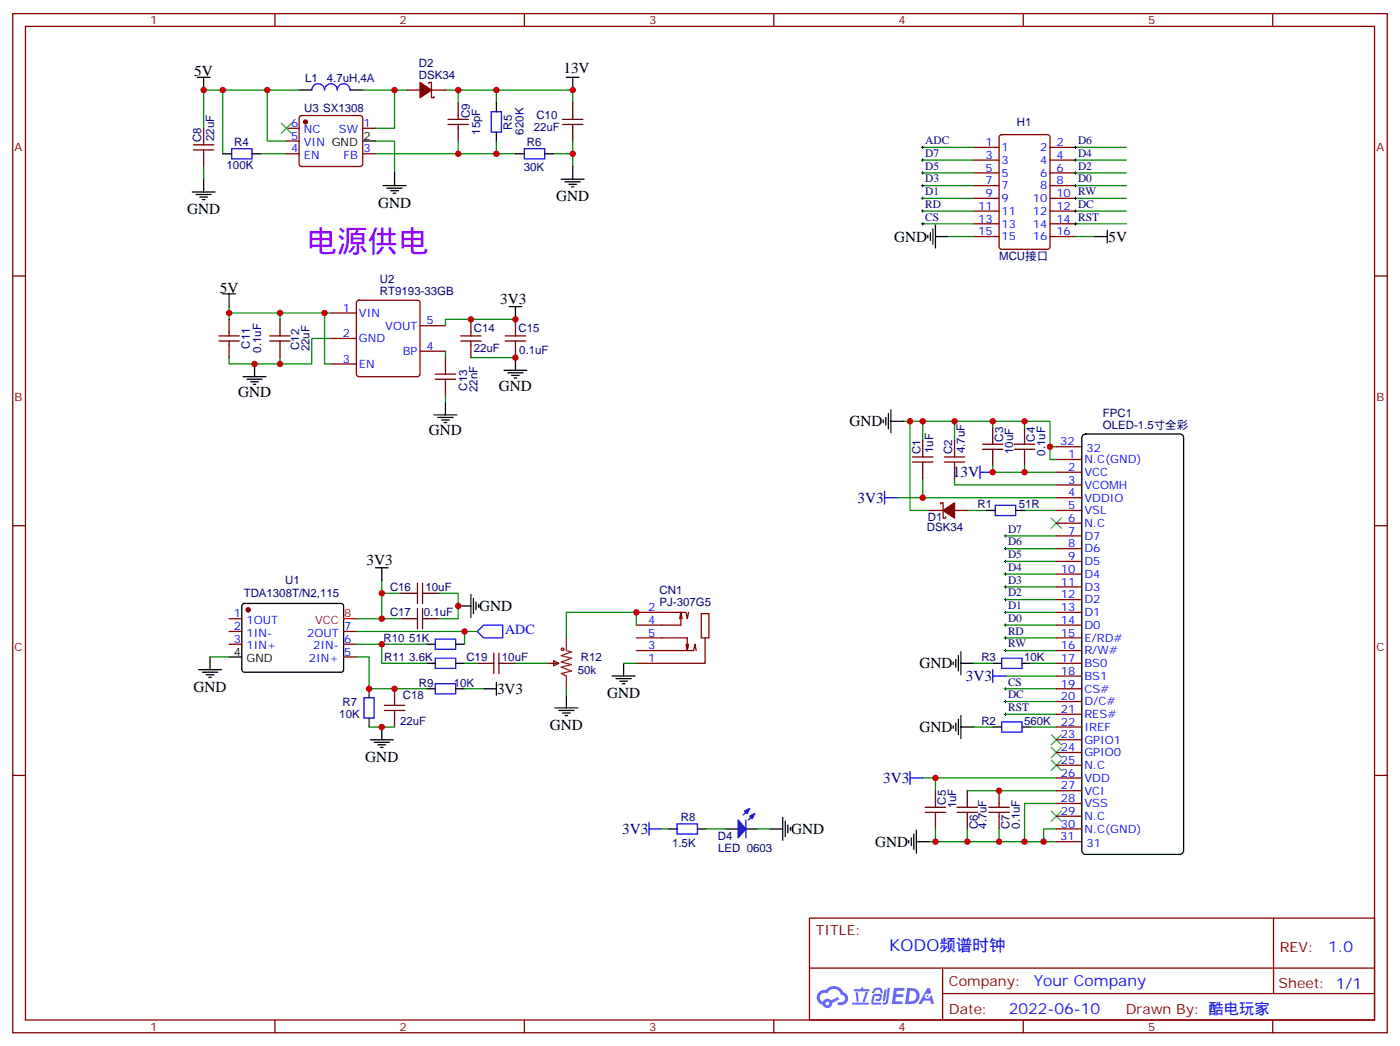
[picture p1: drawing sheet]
<svg xmlns="http://www.w3.org/2000/svg" width="388mm" height="290mm" viewBox="0 0 388 290" stroke-linecap="round" stroke-linejoin="round" font-family="sans-serif">
<g fill="none" stroke="#870000" stroke-width=".35">
<path d="M3.5 3.8h381v282.2h-381zM7.1 7.3h373.9v275.2h-373.9zM76.2 3.8v3.5M145.3 3.8v3.5M214.5 3.8v3.5M283.6 3.8v3.5M352.8 3.8v3.5M79.4 35.5h3.5M79.4 39.1h3.5M83.1 32.2l.5-.2h16.2l.5 .2 .2 .5v12.7l-.2 .5-.5 .2h-16.2l-.5-.2-.2-.5v-12.7zM100.5 35.5h3.6M112.9 24.9h10.6"/>
<path d="M118.9 23.2v-.4h.7v4.3h.7v-.4M79.4 42.6h3.5M100.5 42.6h3.6M3.5 76.4h3.6M381 76.4h3.5M91.7 86.7h7.1M91.7 93.7h7.1M99 83.4l.5-.3h16.2l.5 .3 .2 .5v19.7l-.2 .5-.5 .2h-16.2l-.5-.2-.2-.5v-19.7zM116.4 97.3h7.1M116.4 90.2h7.1M91.7 100.8h7.1M260.7 139.6v-.4h.7v4.3h.7v-.4"/>
<path d="M292.8 123.7h7.1M292.8 127.2h7.1M292.8 130.8h7.1M292.8 134.3h7.1M292.8 137.8h7.1M3.5 145.6h3.6M257.5 141.4h10.6M292.8 141.4h7.1M292.8 144.9h7.1M292.8 148.4h7.1M292.8 151.9h7.1M292.8 155.5h7.1"/>
<path d="M292.8 159h7.1M381 145.6h3.5M63.5 171.3h3.5M63.5 174.9h3.5M63.5 178.4h3.5M95.2 174.9h3.6M95.2 178.4h3.6M292.8 162.5h7.1M292.8 166.1h7.1M292.8 169.6h7.1M292.8 173.1h7.1M292.8 176.6h7.1"/>
<path d="M95.2 181.9h3.6M292.8 180.2h7.1M292.8 183.7h7.1M292.8 187.2h7.1M292.8 190.7h7.1M292.8 194.3h7.1M292.8 197.8h7.1M3.5 214.7h3.6M292.8 201.3h7.1M292.8 204.9h7.1M292.8 208.4h7.1M292.8 211.9h7.1"/>
<path d="M292.8 215.4h7.1M292.8 219h7.1M381 214.7h3.5M292.8 233.1h7.1M292.8 222.5h7.1M292.8 226h7.1M292.8 229.6h7.1M224.4 254.2h156.6v28.3h-156.6zM353 254.3v20.8M224.4 268.1h156.5M261.3 275.1h119.6M261.3 268.1v14.1"/>
<path d="M76.2 282.5v3.5M145.3 282.5v3.5M214.5 282.5v3.5M283.6 282.5v3.5M352.8 282.5v3.5"/>
</g>
<g fill="none" stroke="#008700" stroke-width=".35">
<path d="M61.7 24.9v17.7M74.1 24.9v14.2h5.3M82.9 24.9h-26.5v10.6M100.5 24.9h8.9v10.6h-5.3M104.1 39.1h5.3v8.8M109.4 24.9h3.5M123.5 24.9h35.2v3.6M127 24.9v3.6M127 39.1v3.5M137.6 24.9v3.6M137.6 39.1v3.5M158.7 39.1v7"/>
<path d="M56.4 46.1v3.5M72.3 42.6h7.1M104.1 42.6h38.8M153.5 42.6h5.2M63.5 84.9v1.8h28.2M63.5 86.7v1.7M77.6 86.7v1.7M77.6 99v1.8M90 86.7v14.1h1.7M91.7 93.7h-5.3v7.1h-22.9v-1.8M123.5 97.3v1.7M130.5 99h12.4"/>
<path d="M142.9 88.4h-19.4v1.8M123.5 109.6v1.8M250.5 116.7h40.5v10.5h1.8M252.2 116.7v24.7h5.3M255.8 116.7v5.3M264.6 116.7v5.3M275.2 116.7v1.7M284 116.7v1.7M248.7 137.8h7.1M255.8 132.5v5.3h37M264.6 132.5v1.8h28.2M275.2 129v1.8h17.6"/>
<path d="M284 129v1.8M291 123.7h1.8M268.1 141.4h5.3M278.7 159h14.1M278.7 155.5h14.1M278.7 151.9h14.1M278.7 148.4h14.1M284 141.4h8.8M278.7 176.6h14.1M278.7 173.1h14.1M278.7 169.6h14.1M278.7 166.1h14.1"/>
<path d="M278.7 162.5h14.1M269.9 183.7h5.3M278.7 197.8h14.1M278.7 194.3h14.1M278.7 190.7h14.1M278.7 180.2h14.1M278.7 187.2h14.1M285.8 183.7h7M255.8 215.4h37M259.3 215.4v3.6M268.1 219h24.7M269.9 201.3h5.3"/>
<path d="M285.8 201.3h7M183.4 229.6h1.8M195.8 229.6h5.3M209.9 229.6h3.5M259.3 229.6v3.5M268.1 229.6v3.5M276.9 229.6v3.5M289.3 233.1h3.5M292.8 229.6h-3.5v3.5h-5.3M292.8 222.5h-8.8v10.6h-26.5"/>
</g>
<g fill="#870000" stroke="#870000" stroke-width=".35">
<path d="M261.4 141.4l3.2-2.2v4.3z"/>
<path d="M116.4 22.8l3.2 2.1-3.2 2.2z"/>
<circle cx="84.7" cy="33.8" r=".53"/>
<circle cx="68.8" cy="168.9" r=".53"/>
</g>
<g fill="none" stroke="#000" stroke-width=".35">
<path d="M54.7 21.4h3.5M56.4 21.4v3.5M82.9 24.9h3.5M97 24.9h3.5M100.5 39.1h3.6M137.6 28.5v2.4M137.6 36.6v2.5M157 21.4h3.5M158.7 21.4v3.5M53.3 53.2h6.3M54.3 53.9h4.3M55.4 54.6h2.1"/>
<path d="M56.1 55.3h.7M56.4 49.6v3.6M61.7 42.6h2.5M69.8 42.6h2.5M106.2 51.4h6.3M107.2 52.1h4.3M108.3 52.8h2.1M109 53.5h.7M109.4 47.9v3.5M142.9 42.6h2.4M151 42.6h2.5M155.6 49.6h6.3"/>
<path d="M156.6 50.3h4.3M157.7 51h2.1M158.4 51.8h.7M158.7 46.1v3.5M61.7 81.4h3.6M63.5 81.4v3.5M141.1 84.9h3.5M142.9 84.9v3.5M142.9 99v3.6M67.4 104.3h6.3M68.4 105h4.3M69.5 105.7h2.1"/>
<path d="M70.2 106.4h.7M70.6 100.8v3.5M120.3 114.9h6.3M121.4 115.6h4.2M122.4 116.3h2.1M123.1 117h.7M123.5 111.4v3.5M139.7 102.6h6.3M140.8 103.3h4.2M141.8 104h2.1M142.5 104.7h.7M244.8 116.3v.7"/>
<path d="M245.5 115.6v2.1M246.2 114.5v4.3M246.9 116.7h3.6M246.9 113.5v6.3M300.1 120.6l.8-.4h26.1l.7 .2 .3 .5 .1 114.6-.3 .7-.5 .4h-26.4l-.6-.2-.4-.6v-114.6zM273.4 141.4h2.5M281.5 141.4h2.5M67.3 167.3l.4-.2 27.1 .1 .4 .6v17.9l-.7 .5-27-.1-.5-.6v-17.7zM63.5 181.9h3.5M264.2 183.3v.7M264.9 182.6v2.1M265.6 181.6v4.2"/>
<path d="M265.6 199.2v4.2M266.3 183.7h3.6M266.3 180.5v6.4M266.3 198.2v6.3M275.2 183.7h2.4M283.3 183.7h2.5M264.2 201v.7M264.9 200.3v2.1M266.3 201.3h3.6M275.2 201.3h2.4M283.3 201.3h2.5M185.2 229.6h2.5"/>
<path d="M193.3 229.6h2.5M201.1 229.6h3.5M206.4 229.6h3.5M213.4 229.6h3.6M217 226.4v6.3M217.7 227.4v4.3M218.4 228.5v2.1M219.1 229.2v.7M251.9 232.7v.7M252.6 232v2.1M253.3 231v4.2M254 233.1h3.5"/>
<path d="M254 229.9v6.4"/>
</g>
<g fill="none" stroke="#00f" stroke-width=".35">
<path d="M86.4 24.9a1.76 1.76 0 0 1 1.8-1.7 1.76 1.76 0 0 1 1.8 1.7 1.76 1.76 0 0 1 1.7-1.7 1.76 1.76 0 0 1 1.8 1.7 1.76 1.76 0 0 1 1.7-1.7 1.76 1.76 0 0 1 1.8 1.7M136.2 30.9h2.8v5.7h-2.8zM64.2 41.2h5.6v2.8h-5.6zM145.3 41.2h5.7v2.8h-5.7zM245.2 137.8h3.5M245.2 136.1v3.5M271.6 130.8h3.6M271.6 129v3.5M275.9 139.9h5.6v2.9h-5.6zM275.2 187.2h3.5M275.2 185.5v3.5M277.6 182.3h5.7v2.8h-5.7z"/>
<path d="M277.6 199.9h5.7v2.8h-5.7zM252.2 215.4h3.6M252.2 213.7v3.5M179.9 229.6h3.5M179.9 227.8v3.5M187.7 228.1h5.6v2.9h-5.6zM206.7 227.1v4.9M207.8 223.9l-1.8 1.8M209.2 225.3l-1.8 1.8"/>
</g>
<path d="M78 34.1l2.8 2.8M80.8 34.1l-2.8 2.8M291.4 143.5l2.8 2.8M294.2 143.5l-2.8 2.8M291.4 203.4l2.8 2.9M291.4 207l2.8 2.8M291.4 210.5l2.8 2.8M294.2 203.4l-2.8 2.9M294.2 207l-2.8 2.8M294.2 210.5l-2.8 2.8M291.4 224.6l2.8 2.8M294.2 224.6l-2.8 2.8" fill="none" stroke="#3c3" stroke-width=".35"/>
<g fill="none" stroke="#000" stroke-width=".28">
<path d="M278.3 148.4h.7M278.3 151.9h.7M278.3 155.5h.7M278.3 159h.7M278.7 148.1v.7M278.7 151.6v.7M278.7 155.1v.7M278.7 158.6v.7M278.3 176.6h.7M278.3 162.5h.7M278.3 166.1h.7M278.3 169.6h.7"/>
<path d="M278.3 173.1h.7M278.7 162.2v.7M278.7 165.7v.7M278.7 169.2v.7M278.7 172.8v.7M278.7 176.3v.7M278.7 179.8v.7M278.3 197.8h.7M278.3 194.3h.7M278.3 190.7h.7M278.3 180.2h.7M278.7 190.4v.7"/>
<path d="M278.7 193.9v.7M278.7 197.4v.8"/>
</g>
<g fill="none" stroke="#600" stroke-width=".35">
<path d="M56.4 35.5v4.6M124.2 33.1h5.6M124.2 34.5h5.6M127 28.5v4.6M127 34.5v4.6M155.9 33.1h5.7M155.9 34.5h5.7M158.7 28.5v4.6M158.7 34.5v4.6M53.6 40.1h5.7M53.6 41.5h5.7M56.4 41.5v4.6"/>
<path d="M60.7 93h5.6M60.7 94.4h5.6M63.5 88.4v4.6M63.5 94.4v4.6M74.8 93h5.6M74.8 94.4h5.6M77.6 88.4v4.6M77.6 94.4v4.6M123.5 99v4.6M127.7 93h5.6M127.7 94.4h5.6M130.5 88.4v4.6"/>
<path d="M130.5 94.4v4.6M140.1 93h5.6M140.1 94.4h5.6M142.9 88.4v4.6M142.9 94.4v4.6M120.6 103.6h5.7M120.6 105h5.7M123.5 105v4.6M275.2 118.4v4.6M284 118.4v4.6M252.9 126.5h5.7M252.9 128h5.7"/>
<path d="M255.8 122v4.5M255.8 128v4.5M261.8 126.5h5.6M261.8 128h5.6M264.6 122v4.5M264.6 128v4.5M272.3 123h5.7M272.3 124.4h5.7M275.2 124.4v4.6M281.2 123h5.6M281.2 124.4h5.6M284 124.4v4.6"/>
<path d="M259.3 219v4.6M268.1 219v4.6M276.9 219v4.6M256.5 223.6h5.6M256.5 225h5.6M259.3 225v4.6M265.3 223.6h5.6M265.3 225h5.6M268.1 225v4.6M274.1 223.6h5.7M274.1 225h5.7M276.9 225v4.6"/>
</g>
<g fill="#00f" stroke="#00f" stroke-width=".35">
<path d="M204.6 227.1l2.1 2.5-2.1 2.4z"/>
<path d="M207.8 226l1.4-.7-.7 1.4z"/>
<path d="M206.4 224.6l1.4-.7-.7 1.4z"/>
</g>
<path d="M95.2 171.3h3.6" fill="none" stroke="#f00" stroke-width=".35"/>
<g fill="#5487ff">
<path d="M247.8 273.6h2.7a.39 .39 0 0 1 .2 .5 .39 .39 0 0 1-.4 .3h-1.7l-.2 .9h1.7l.3 .4-.4 .4h-1.7l-.1 1.2h1.8l.2 .6-.4 .2h-2.6z"/>
<path d="M257 273.6h.8l.3 1.4-.6 .3a.74 .74 0 0 0-1.1 .3 .74 .74 0 0 0 .5 1 .74 .74 0 0 0 .9-.6l.5-.3 .6 2.3h-.8l-.3-.9h-1.8l-.5 .9h-.9z"/>
<path d="M245.2 274h.6l-.5 3a.31 .31 0 0 1-.3 .2 .31 .31 0 0 1-.3-.3z"/>
<path d="M246.1 273.6h.6l-.6 3.9a.89 .89 0 0 1-.6 .7 .89 .89 0 0 1-.9-.3l.9-.4z"/>
<path d="M242.4 273.7l.6-.2 1.2 .1 .5 1.3-.6 .1-.3-.9-1.1 .2a.95 .95 0 0 1-.9 .7l-.1-.2z"/>
<path d="M242.1 275.4l1.8-.2a.89 .89 0 0 1 .4 1.5l-.4 .4-1 .1a.29 .29 0 0 1-.2-.3 .29 .29 0 0 1 .3-.3h.7l.1-.8-1.4 .1-.3 1.7h1.9a.29 .29 0 0 1 .3 .4 .29 .29 0 0 1-.4 .2h-1.9l-.4-.3 .2-2z"/>
<path d="M236.2 277.6h4.4a.3 .3 0 0 1 .3 .4 .3 .3 0 0 1-.3 .2h-4.3z"/>
<path d="M239.9 274.7h.7l-.5 1.7a1.02 1.02 0 0 1-.7 1.1l-.3-.2z"/>
<path d="M237.2 274.8h.6l.2 2.3-.2 .4-.4-.3z"/>
<path d="M236.7 273.9h1.9l.2-.5h.5l-.1 .5h1.6a.29 .29 0 0 1 .3 .3 .29 .29 0 0 1-.3 .3h-4z"/>
<path d="M251.5 273.6l-.7 4.5h1.5a2.27 2.27 0 0 0 2.6-2.3 2.27 2.27 0 0 0-2.7-2.2zM252.2 274.4a1.5 1.5 0 0 1 1.8 1.5 1.5 1.5 0 0 1-1.9 1.4h-.3z"/>
<path d="M227 274.7a2.09 2.09 0 0 0 1 3.6 1.37 1.37 0 0 0 1.6 .9 1.37 1.37 0 0 0 1.1-1.5l1.9-.9-.4-.7-1.8 .9a1.4 1.4 0 0 0-2.4 .4 1.32 1.32 0 0 1-.6-1.8 1.32 1.32 0 0 1 1.9-.5 2.02 2.02 0 0 1 2.1-1.2 2.02 2.02 0 0 1 1.8 1.6 1.09 1.09 0 0 1 1 1.3 1.09 1.09 0 0 1-1.6 .7 .41 .41 0 0 0-.5 .4 .41 .41 0 0 0 .4 .4 1.89 1.89 0 0 0 2.4-1.1 1.89 1.89 0 0 0-1.1-2.4 2.98 2.98 0 0 0-5-.7l-1.1 .2zM228.8 277.9a.55 .55 0 0 1 1.1 0 .55 .55 0 0 1-1.1 0z"/>
<circle cx="257.1" cy="275.9" r=".28"/>
</g>
<g fill="none" stroke="#600" stroke-width=".35">
<path d="M111.1 164.3h4.6M111.1 171.3h4.6M115.7 161.5v5.6M115.7 168.5v5.7M117.1 161.5v5.6M117.1 168.5v5.7M117.1 164.3h4.6M117.1 171.3h4.6M106.5 196.7h5.7M106.5 195.3h5.7M109.4 190.7v4.6M109.4 196.7v4.6"/>
<path d="M132.3 183.7h4.6M136.9 180.9v5.6M138.3 180.9v5.6M138.3 183.7h4.6"/>
</g>
<g fill="none" stroke="#008700" stroke-width=".35">
<path d="M255.8 40.8h14.1M255.8 44.3h14.1M255.8 47.9h14.1M255.8 51.4h14.1M255.8 54.9h14.1M255.8 58.5h14.1M298.1 40.8h14.1M298.1 44.3h14.1M298.1 47.9h14.1M298.1 51.4h14.1M298.1 54.9h14.1M298.1 58.5h14.1"/>
<path d="M255.8 62h14.1M262.8 65.5h7.1M298.1 62h14.1M298.1 65.5h5.3M98.8 174.9h30v3.5M98.8 178.4h19.4M105.8 160.8v10.5h-7M105.8 178.4v5.3h12.4M105.8 171.3h5.3M105.8 164.3h5.3M121.7 164.3h5.3v7h-5.3M128.8 174.9h3.5"/>
<path d="M176.4 173.1v-3.5h-19.4v7M58.2 181.9h5.3M98.8 181.9h3.5v8.8h15.9M128.8 183.7h3.5M128.8 190.7h5.3M142.9 183.7h8.8M157 190.7v1.8M172.9 183.7h3.5M102.3 201.3h7.1"/>
</g>
<g fill="none" stroke="#000" stroke-width=".35">
<path d="M257.2 65.2v.7M257.9 64.5v2.1M258.6 63.4v4.2M259.3 65.5h3.5M259.3 62.3v6.4M303.4 65.5h3.5M306.9 63.7v3.6M104.1 157.2h3.5M105.8 157.2v3.6M118.2 178.4h2.4M126.3 178.4h2.5M127 167.8h3.5"/>
<path d="M130.5 164.6v6.4M131.2 165.7v4.2M131.9 166.8v2.1M132.6 167.5v.7M55 185.5h6.4M56.1 186.2h4.2M57.1 186.9h2.2M57.9 187.6h.7M58.2 181.9v3.6M102.3 190.7v2.5M102.3 198.9v2.4M118.2 190.7h2.4"/>
<path d="M118.2 183.7h2.4M126.3 190.7h2.5M126.3 183.7h2.5M134.1 190.7h3.5M137.6 189v3.5M153.8 196h6.4M154.9 196.7h4.2M155.9 197.4h2.1M156.6 198.2h.7M157 192.5v3.5M169.7 187.2h6.3M170.7 187.9h4.3"/>
<path d="M171.8 188.6h2.1M172.5 189.3h.7M172.9 183.7v3.5M102.7 204.9h6.3M103.7 205.6h4.2M104.8 206.3h2.1M105.5 207h.7M105.8 201.3v3.6"/>
</g>
<path d="M120.6 177h5.7v2.8h-5.7zM132.3 174.9l1.8-1.8h5.2v3.5h-5.2zM100.9 193.2h2.8v5.7h-2.8zM120.6 189.3h5.7v2.9h-5.7zM120.6 182.3h5.7v2.8h-5.7z" fill="none" stroke="#00f" stroke-width=".35"/>
<path d="M157 176.6v3.6l1.4 .3-2.8 1.1 2.8 .7-2.8 1 2.8 .7-2.8 .7 2.8 1.1-2.8 .7 1.4 .7v3.5" fill="none" stroke="#8c2424" stroke-width=".35"/>
<g fill="none" stroke="#870000" stroke-width=".35">
<path d="M277.2 37.5l.4-.2h12.7l.7 .4v30.6l-.4 .7h-13l-.6-.4-.1-30.6zM269.9 40.8h7M269.9 44.3h7M269.9 47.9h7M269.9 51.4h7M269.9 54.9h7M269.9 58.5h7M291 40.8h7.1M291 44.3h7.1M291 47.9h7.1M291 51.4h7.1M291 54.9h7.1"/>
<path d="M291 58.5h7.1M269.9 62h7M269.9 65.5h7M291 62h7.1M291 65.5h7.1M176.4 176.6h14.1v3.6l.4-1.8M176.4 169.6h13.7l.4 1.7 .4-1.7M188.4 171.3l.3-1.7v3.5h-12.3M188.7 169.6l.4 1.7M190.1 178.4l.4 1.8M194.4 169.9h2.1v6.7h-2.1zM195.4 176.6v7.1h-19"/>
<path d="M151.7 183.7h3.2M153.5 183l1.4 .7-1.4 .7zM176.4 180.2h15.9l.3-1.8 .4 1.8"/>
</g>
<circle cx="155.9" cy="179.8" r=".35" fill="none" stroke="#a10000" stroke-width=".35"/>
<g fill="none" stroke="#000" stroke-width=".28">
<path d="M255.4 40.8h.7M255.4 44.3h.7M255.4 47.9h.7M255.4 51.4h.7M255.4 54.9h.7M255.4 58.5h.7M255.8 40.5v.7M255.8 44v.7M255.8 47.5v.7M255.8 51v.8M255.8 54.6v.7M255.8 58.1v.7"/>
<path d="M297.7 40.8h.7M297.7 44.3h.7M297.7 47.9h.7M297.7 51.4h.7M297.7 54.9h.7M297.7 58.5h.7M298.1 40.5v.7M298.1 44v.7M298.1 47.5v.7M298.1 51v.8M298.1 54.6v.7M298.1 58.1v.7"/>
<path d="M255.4 62h.7M255.8 61.6v.7M297.7 62h.7M298.1 61.6v.7"/>
</g>
<g fill="#c00">
<circle cx="109.4" cy="24.9" r=".88"/>
<circle cx="158.8" cy="24.9" r=".88"/>
<circle cx="137.6" cy="24.9" r=".88"/>
<circle cx="127" cy="24.9" r=".88"/>
<circle cx="61.7" cy="24.9" r=".88"/>
<circle cx="74.1" cy="24.9" r=".88"/>
<circle cx="56.4" cy="24.9" r=".88"/>
<circle cx="264.6" cy="116.7" r=".88"/>
<circle cx="284" cy="233.1" r=".88"/>
<circle cx="252.2" cy="116.7" r=".88"/>
<circle cx="70.6" cy="100.8" r=".88"/>
<circle cx="77.6" cy="100.8" r=".88"/>
<circle cx="77.6" cy="86.7" r=".88"/>
<circle cx="63.5" cy="86.7" r=".88"/>
<circle cx="255.8" cy="116.7" r=".88"/>
<circle cx="255.8" cy="137.8" r=".88"/>
<circle cx="275.2" cy="130.8" r=".88"/>
<circle cx="275.2" cy="116.7" r=".88"/>
<circle cx="284" cy="116.7" r=".88"/>
<circle cx="284" cy="130.8" r=".88"/>
<circle cx="291" cy="123.7" r=".88"/>
<circle cx="276.9" cy="219" r=".88"/>
<circle cx="268.1" cy="233.1" r=".88"/>
<circle cx="276.9" cy="233.1" r=".88"/>
<circle cx="259.3" cy="215.4" r=".88"/>
<circle cx="259.3" cy="233.1" r=".88"/>
<circle cx="289.3" cy="233.1" r=".88"/>
<circle cx="137.6" cy="42.6" r=".88"/>
<circle cx="127" cy="42.6" r=".88"/>
<circle cx="90" cy="86.7" r=".88"/>
<circle cx="130.5" cy="88.4" r=".88"/>
<circle cx="142.9" cy="88.4" r=".88"/>
<circle cx="142.9" cy="99" r=".88"/>
<circle cx="158.8" cy="42.6" r=".88"/>
<circle cx="127" cy="167.8" r=".88"/>
<circle cx="105.8" cy="171.3" r=".88"/>
<circle cx="105.8" cy="164.3" r=".88"/>
<circle cx="128.8" cy="174.9" r=".88"/>
<circle cx="105.8" cy="178.4" r=".88"/>
<circle cx="102.3" cy="190.7" r=".88"/>
<circle cx="109.4" cy="190.7" r=".88"/>
<circle cx="105.8" cy="201.3" r=".88"/>
<circle cx="176.4" cy="169.6" r=".88"/>
</g>
<text font-size="8.5" fill="#90f" x="85" y="69.7">电源供电</text>
<text font-size="4.6" fill="#00f" x="246.5" y="263.3">KODO频谱时钟</text>
<g font-size="4.2">
<text x="53.9" y="21.1">5V</text>
<text x="156.2" y="20.3">13V</text>
<text x="51.9" y="59.3">GND</text>
<text x="104.8" y="57.5">GND</text>
<text x="154.2" y="55.7">GND</text>
<text x="247.8" y="67">GND</text>
<text x="307.3" y="66.9">5V</text>
<text x="60.9" y="81.1">5V</text>
<text x="138.6" y="84.2">3V3</text>
<text x="66" y="110">GND</text>
<text x="138.3" y="108.2">GND</text>
<text x="235.5" y="118.1">GND</text>
<text x="118.9" y="120.5">GND</text>
<text x="101.6" y="156.5">3V3</text>
<text x="132.8" y="169.3">GND</text>
<text x="254.9" y="185.1">GND</text>
<text x="53.6" y="191.5">GND</text>
<text x="137.8" y="192.2">3V3</text>
<text x="168.3" y="193.3">GND</text>
<text x="152.4" y="202.2">GND</text>
<text x="254.9" y="202.8">GND</text>
<text x="101.3" y="211">GND</text>
<text x="219.3" y="231">GND</text>
<text x="242.5" y="234.5">GND</text>
</g>
<g font-size="4.2" fill="#000080">
<text x="264.1" y="132.1">13V</text>
<text x="237.7" y="139.2">3V3</text>
<text x="267.7" y="188.6">3V3</text>
<text x="244.8" y="216.9">3V3</text>
<text x="172.5" y="230.9">3V3</text>
</g>
<g font-size="4.2" fill="#00f">
<text x="368.2" y="263.5">1.0</text>
<text x="286.5" y="273.1">Your Company</text>
<text x="279.6" y="280.9">2022-06-10</text>
</g>
<text font-size="3.9" fill="#00f" x="140" y="175.6">ADC</text>
<g font-size="3.9" fill="#800">
<text x="226.1" y="258.8">TITLE:</text>
<text x="354.8" y="263.5">REV:</text>
<text x="263" y="273">Company:</text>
<text x="354.4" y="273.6">Sheet: 1/1</text>
<text x="263" y="280.7">Date:</text>
<text x="312.1" y="280.8">Drawn By: 酷电玩家</text>
</g>
<g font-size="3.2" fill="#800">
<text x="41.6" y="6.8">1</text>
<text x="110.8" y="6.8">2</text>
<text x="179.9" y="6.8">3</text>
<text x="249.1" y="6.8">4</text>
<text x="318.2" y="6.8">5</text>
<text x="4.1" y="41.9">A</text>
<text x="381.5" y="41.9">A</text>
<text x="4.1" y="111">B</text>
<text x="381.5" y="111">B</text>
<text x="4.1" y="180.2">C</text>
<text x="381.5" y="180.2">C</text>
<text x="41.6" y="285.5">1</text>
<text x="110.8" y="285.5">2</text>
<text x="179.9" y="285.5">3</text>
<text x="249.1" y="285.5">4</text>
<text x="318.2" y="285.5">5</text>
</g>
<g font-size="3.2" fill="#000080">
<text x="84.6" y="22.6">L1</text>
<text x="90.6" y="22.6">4.7uH,4A</text>
<text x="116.1" y="21.8">DSK34</text>
<text x="116.1" y="18.6">D2</text>
<text x="84.3" y="31">U3 SX1308</text>
<text x="130.2" y="32.7" transform="rotate(-90 130.2 32.7)">C9</text>
<text x="141.9" y="35.9" transform="rotate(-90 141.9 35.9)">R5</text>
<text x="148.7" y="33.1">C10</text>
<text x="281.9" y="34.9">H1</text>
<text x="55.8" y="39.4" transform="rotate(-90 55.8 39.4)">C8</text>
<text x="59.3" y="39.1" transform="rotate(-90 59.3 39.1)">22uF</text>
<text x="64.9" y="40.6">R4</text>
<text x="133.1" y="37.3" transform="rotate(-90 133.1 37.3)">15pF</text>
<text x="145.1" y="37.3" transform="rotate(-90 145.1 37.3)">620K</text>
<text x="146.1" y="40.6">R6</text>
<text x="147.9" y="36.2">22uF</text>
<text x="256.5" y="39.9">ADC</text>
<text x="298.8" y="39.9">D6</text>
<text x="62.8" y="46.9">100K</text>
<text x="145.2" y="47.3">30K</text>
<text x="256.5" y="47">D5</text>
<text x="256.5" y="43.5">D7</text>
<text x="298.8" y="43.5">D4</text>
<text x="298.8" y="47">D2</text>
<text x="256.5" y="50.5">D3</text>
<text x="298.8" y="50.5">D0</text>
<text x="256.5" y="57.6">RD</text>
<text x="256.5" y="54">D1</text>
<text x="256.5" y="61.1">CS</text>
<text x="277" y="72.1">MCU接口</text>
<text x="105.3" y="81.8">RT9193-33GB</text>
<text x="105.3" y="78.4">U2</text>
<text x="131.4" y="91.8">C14</text>
<text x="143.7" y="91.8">C15</text>
<text x="69.2" y="96.5" transform="rotate(-90 69.2 96.5)">C11</text>
<text x="72.4" y="97.6" transform="rotate(-90 72.4 97.6)">0.1uF</text>
<text x="83" y="96.9" transform="rotate(-90 83 96.9)">C12</text>
<text x="85.8" y="97.3" transform="rotate(-90 85.8 97.3)">22uF</text>
<text x="131.4" y="97.5">22uF</text>
<text x="143.9" y="98.1">0.1uF</text>
<text x="129.5" y="108.2" transform="rotate(-90 129.5 108.2)">C13</text>
<text x="132.4" y="108.6" transform="rotate(-90 132.4 108.6)">22nF</text>
<text x="305.7" y="118.8">OLED-1.5寸全彩</text>
<text x="305.7" y="115.5">FPC1</text>
<text x="255.1" y="125.8" transform="rotate(-90 255.1 125.8)">C1</text>
<text x="258.7" y="125.5" transform="rotate(-90 258.7 125.5)">1uF</text>
<text x="263.9" y="125.8" transform="rotate(-90 263.9 125.8)">C2</text>
<text x="267.5" y="125.5" transform="rotate(-90 267.5 125.5)">4.7uF</text>
<text x="278.1" y="122.3" transform="rotate(-90 278.1 122.3)">C3</text>
<text x="280.9" y="125.7" transform="rotate(-90 280.9 125.7)">10uF</text>
<text x="286.9" y="122.3" transform="rotate(-90 286.9 122.3)">C4</text>
<text x="289.7" y="126.2" transform="rotate(-90 289.7 126.2)">0.1uF</text>
<text x="270.9" y="140.7">R1</text>
<text x="282.4" y="140.7">51R</text>
<text x="256.9" y="147.1">DSK34</text>
<text x="257.2" y="144.2">D1</text>
<text x="279.4" y="147.5">D7</text>
<text x="279.4" y="154.6">D5</text>
<text x="279.4" y="151.1">D6</text>
<text x="79" y="161.8">U1</text>
<text x="279.4" y="161.6">D3</text>
<text x="279.4" y="158.1">D4</text>
<text x="67.5" y="165.4">TDA1308T/N2,115</text>
<text x="108.1" y="163.6">C16</text>
<text x="118" y="163.6">10uF</text>
<text x="182.8" y="167.8">PJ-307G5</text>
<text x="182.8" y="164.6">CN1</text>
<text x="279.4" y="165.2">D2</text>
<text x="108.1" y="170.7">C17</text>
<text x="117.5" y="170.7">0.1uF</text>
<text x="279.4" y="168.7">D1</text>
<text x="279.4" y="172.2">D0</text>
<text x="106.3" y="177.8">R10</text>
<text x="113.4" y="177.8">51K</text>
<text x="279.4" y="179.3">RW</text>
<text x="279.4" y="175.8">RD</text>
<text x="106.5" y="183.1">R11</text>
<text x="113.4" y="183.1">3.6K</text>
<text x="129.3" y="183">C19</text>
<text x="139.1" y="183">10uF</text>
<text x="161" y="183.1">R12</text>
<text x="272" y="183.1">R3</text>
<text x="283.9" y="183.1">10K</text>
<text x="116.1" y="190.1">R9</text>
<text x="125.8" y="190.1">10K</text>
<text x="160.2" y="186.6">50k</text>
<text x="279.4" y="189.9">CS</text>
<text x="94.9" y="195.4">R7</text>
<text x="111.6" y="193.6">C18</text>
<text x="279.4" y="193.4">DC</text>
<text x="279.4" y="196.9">RST</text>
<text x="94.1" y="198.9">10K</text>
<text x="110.9" y="200.7">22uF</text>
<text x="272" y="200.7">R2</text>
<text x="283.9" y="200.7">560K</text>
<text x="188.7" y="227.4">R8</text>
<text x="262.2" y="222.8" transform="rotate(-90 262.2 222.8)">C5</text>
<text x="265" y="223.9" transform="rotate(-90 265 223.9)">1uF</text>
<text x="199" y="232.5">D4</text>
<text x="271" y="229.5" transform="rotate(-90 271 229.5)">C6</text>
<text x="273.5" y="229.5" transform="rotate(-90 273.5 229.5)">4.7uF</text>
<text x="279.8" y="229.5" transform="rotate(-90 279.8 229.5)">C7</text>
<text x="282.6" y="229.5" transform="rotate(-90 282.6 229.5)">0.1uF</text>
<text x="186.3" y="234.5">1.5K</text>
<text x="199" y="236">LED 0603</text>
</g>
<g font-size="3.2" fill="#00f">
<text x="80.7" y="35.2">6</text>
<text x="100.7" y="35.2">1</text>
<text x="80.7" y="38.7">5</text>
<text x="84.2" y="40.5">VIN GND</text>
<text x="84.2" y="36.9">NC</text>
<text x="93.9" y="36.9">SW</text>
<text x="273.1" y="40.5">1</text>
<text x="277.6" y="41.9">1</text>
<text x="288.3" y="41.9">2</text>
<text x="292.8" y="40.5">2</text>
<text x="80.7" y="42.2">4</text>
<text x="84.2" y="44">EN</text>
<text x="95.2" y="44">FB</text>
<text x="100.7" y="42.2">3</text>
<text x="273.1" y="44">3</text>
<text x="273.1" y="47.5">5</text>
<text x="277.6" y="45.4">3</text>
<text x="288.3" y="45.4">4</text>
<text x="292.8" y="44">4</text>
<text x="292.8" y="47.5">6</text>
<text x="273.1" y="51">7</text>
<text x="277.6" y="48.9">5</text>
<text x="277.6" y="52.5">7</text>
<text x="288.3" y="48.9">6</text>
<text x="288.3" y="52.5">8</text>
<text x="292.8" y="51">8</text>
<text x="271.1" y="58.1">11</text>
<text x="273.1" y="54.6">9</text>
<text x="277.6" y="56">9</text>
<text x="277.6" y="59.5">11</text>
<text x="286.3" y="56">10</text>
<text x="286.3" y="59.5">12</text>
<text x="292.8" y="54.6">10 RW</text>
<text x="292.8" y="58.1">12 DC</text>
<text x="271.1" y="61.6">13</text>
<text x="271.1" y="65.2">15</text>
<text x="277.6" y="63">13</text>
<text x="286.3" y="63">14</text>
<text x="292.8" y="61.6">14 RST</text>
<text x="292.8" y="65.2">16</text>
<text x="277.6" y="66.6">15</text>
<text x="286.3" y="66.6">16</text>
<text x="95" y="86.3">1</text>
<text x="99.5" y="87.7">VIN</text>
<text x="118.2" y="89.9">5</text>
<text x="95" y="93.4">2</text>
<text x="99.5" y="94.8">GND</text>
<text x="106.8" y="91.3">VOUT</text>
<text x="95" y="100.4">3</text>
<text x="99.5" y="101.8">EN</text>
<text x="111.6" y="98.3">BP</text>
<text x="118.2" y="96.9">4</text>
<text x="293.9" y="123.4">32</text>
<text x="301.2" y="125.1">32</text>
<text x="296.1" y="126.9">1</text>
<text x="296.1" y="130.4">2</text>
<text x="300.6" y="128.3">N.C(GND)</text>
<text x="300.6" y="131.8">VCC</text>
<text x="296.1" y="133.9">3</text>
<text x="296.1" y="137.5">4</text>
<text x="300.6" y="135.4">VCOMH</text>
<text x="296.1" y="141">5</text>
<text x="300.6" y="138.9">VDDIO</text>
<text x="300.6" y="142.4">VSL</text>
<text x="296.1" y="144.5">6</text>
<text x="296.1" y="148.1">7</text>
<text x="300.6" y="145.9">N.C</text>
<text x="300.6" y="149.5">D7</text>
<text x="296.1" y="151.6">8</text>
<text x="296.1" y="155.1">9</text>
<text x="300.6" y="153">D6</text>
<text x="294.1" y="158.6">10</text>
<text x="300.6" y="156.5">D5</text>
<text x="300.6" y="160.1">D4</text>
<text x="294.1" y="162.2">11</text>
<text x="294.1" y="165.7">12</text>
<text x="300.6" y="163.6">D3</text>
<text x="300.6" y="167.1">D2</text>
<text x="64.8" y="171">1</text>
<text x="68.3" y="172.8">1OUT</text>
<text x="179.7" y="169.2">2</text>
<text x="179.7" y="172.8">4</text>
<text x="294.1" y="169.2">13</text>
<text x="294.1" y="172.8">14</text>
<text x="300.6" y="170.6">D1</text>
<text x="64.8" y="174.5">2</text>
<text x="64.8" y="178">3</text>
<text x="68.3" y="176.3">1IN-</text>
<text x="68.3" y="179.8">1IN+</text>
<text x="85.2" y="176.3">2OUT</text>
<text x="86.8" y="179.8">2IN-</text>
<text x="95.4" y="178">6</text>
<text x="95.4" y="174.5">7</text>
<text x="179.7" y="179.8">3</text>
<text x="179.7" y="176.3">5</text>
<text x="294.1" y="176.3">15</text>
<text x="294.1" y="179.8">16</text>
<text x="300.6" y="174.2">D0</text>
<text x="300.6" y="177.7">E/RD#</text>
<text x="85.6" y="183.3">2IN+</text>
<text x="95.4" y="181.6">5</text>
<text x="179.7" y="183.3">1</text>
<text x="294.1" y="183.3">17</text>
<text x="300.6" y="181.2">R/W#</text>
<text x="300.6" y="184.7">BS0</text>
<text x="294.1" y="186.9">18</text>
<text x="294.1" y="190.4">19</text>
<text x="300.6" y="188.3">BS1</text>
<text x="300.6" y="191.8">CS#</text>
<text x="294.1" y="193.9">20</text>
<text x="294.1" y="197.4">21</text>
<text x="300.6" y="195.3">D/C#</text>
<text x="294.1" y="201">22</text>
<text x="300.6" y="198.9">RES#</text>
<text x="300.6" y="202.4">IREF</text>
<text x="294.1" y="204.5">23</text>
<text x="294.1" y="208">24</text>
<text x="300.6" y="205.9">GPIO1</text>
<text x="300.6" y="209.4">GPIO0</text>
<text x="294.1" y="211.6">25</text>
<text x="294.1" y="215.1">26</text>
<text x="300.6" y="213">N.C</text>
<text x="294.1" y="218.6">27</text>
<text x="300.6" y="216.5">VDD</text>
<text x="300.6" y="220">VCI</text>
<text x="294.1" y="222.1">28</text>
<text x="294.1" y="225.7">29</text>
<text x="300.6" y="223.6">VSS</text>
<text x="300.6" y="227.1">N.C</text>
<text x="293.9" y="232.7">31</text>
<text x="294.1" y="229.2">30</text>
<text x="300.6" y="230.6">N.C(GND)</text>
<text x="301.2" y="234.5">31</text>
</g>
<g font-size="3.2">
<text x="100.7" y="38.7">2</text>
<text x="64.8" y="181.6">4</text>
<text x="68.3" y="183.3">GND</text>
</g>
<g font-size="3.2" fill="#f00">
<text x="87.3" y="172.8">VCC</text>
<text x="95.4" y="171">8</text>
</g>
</svg>
